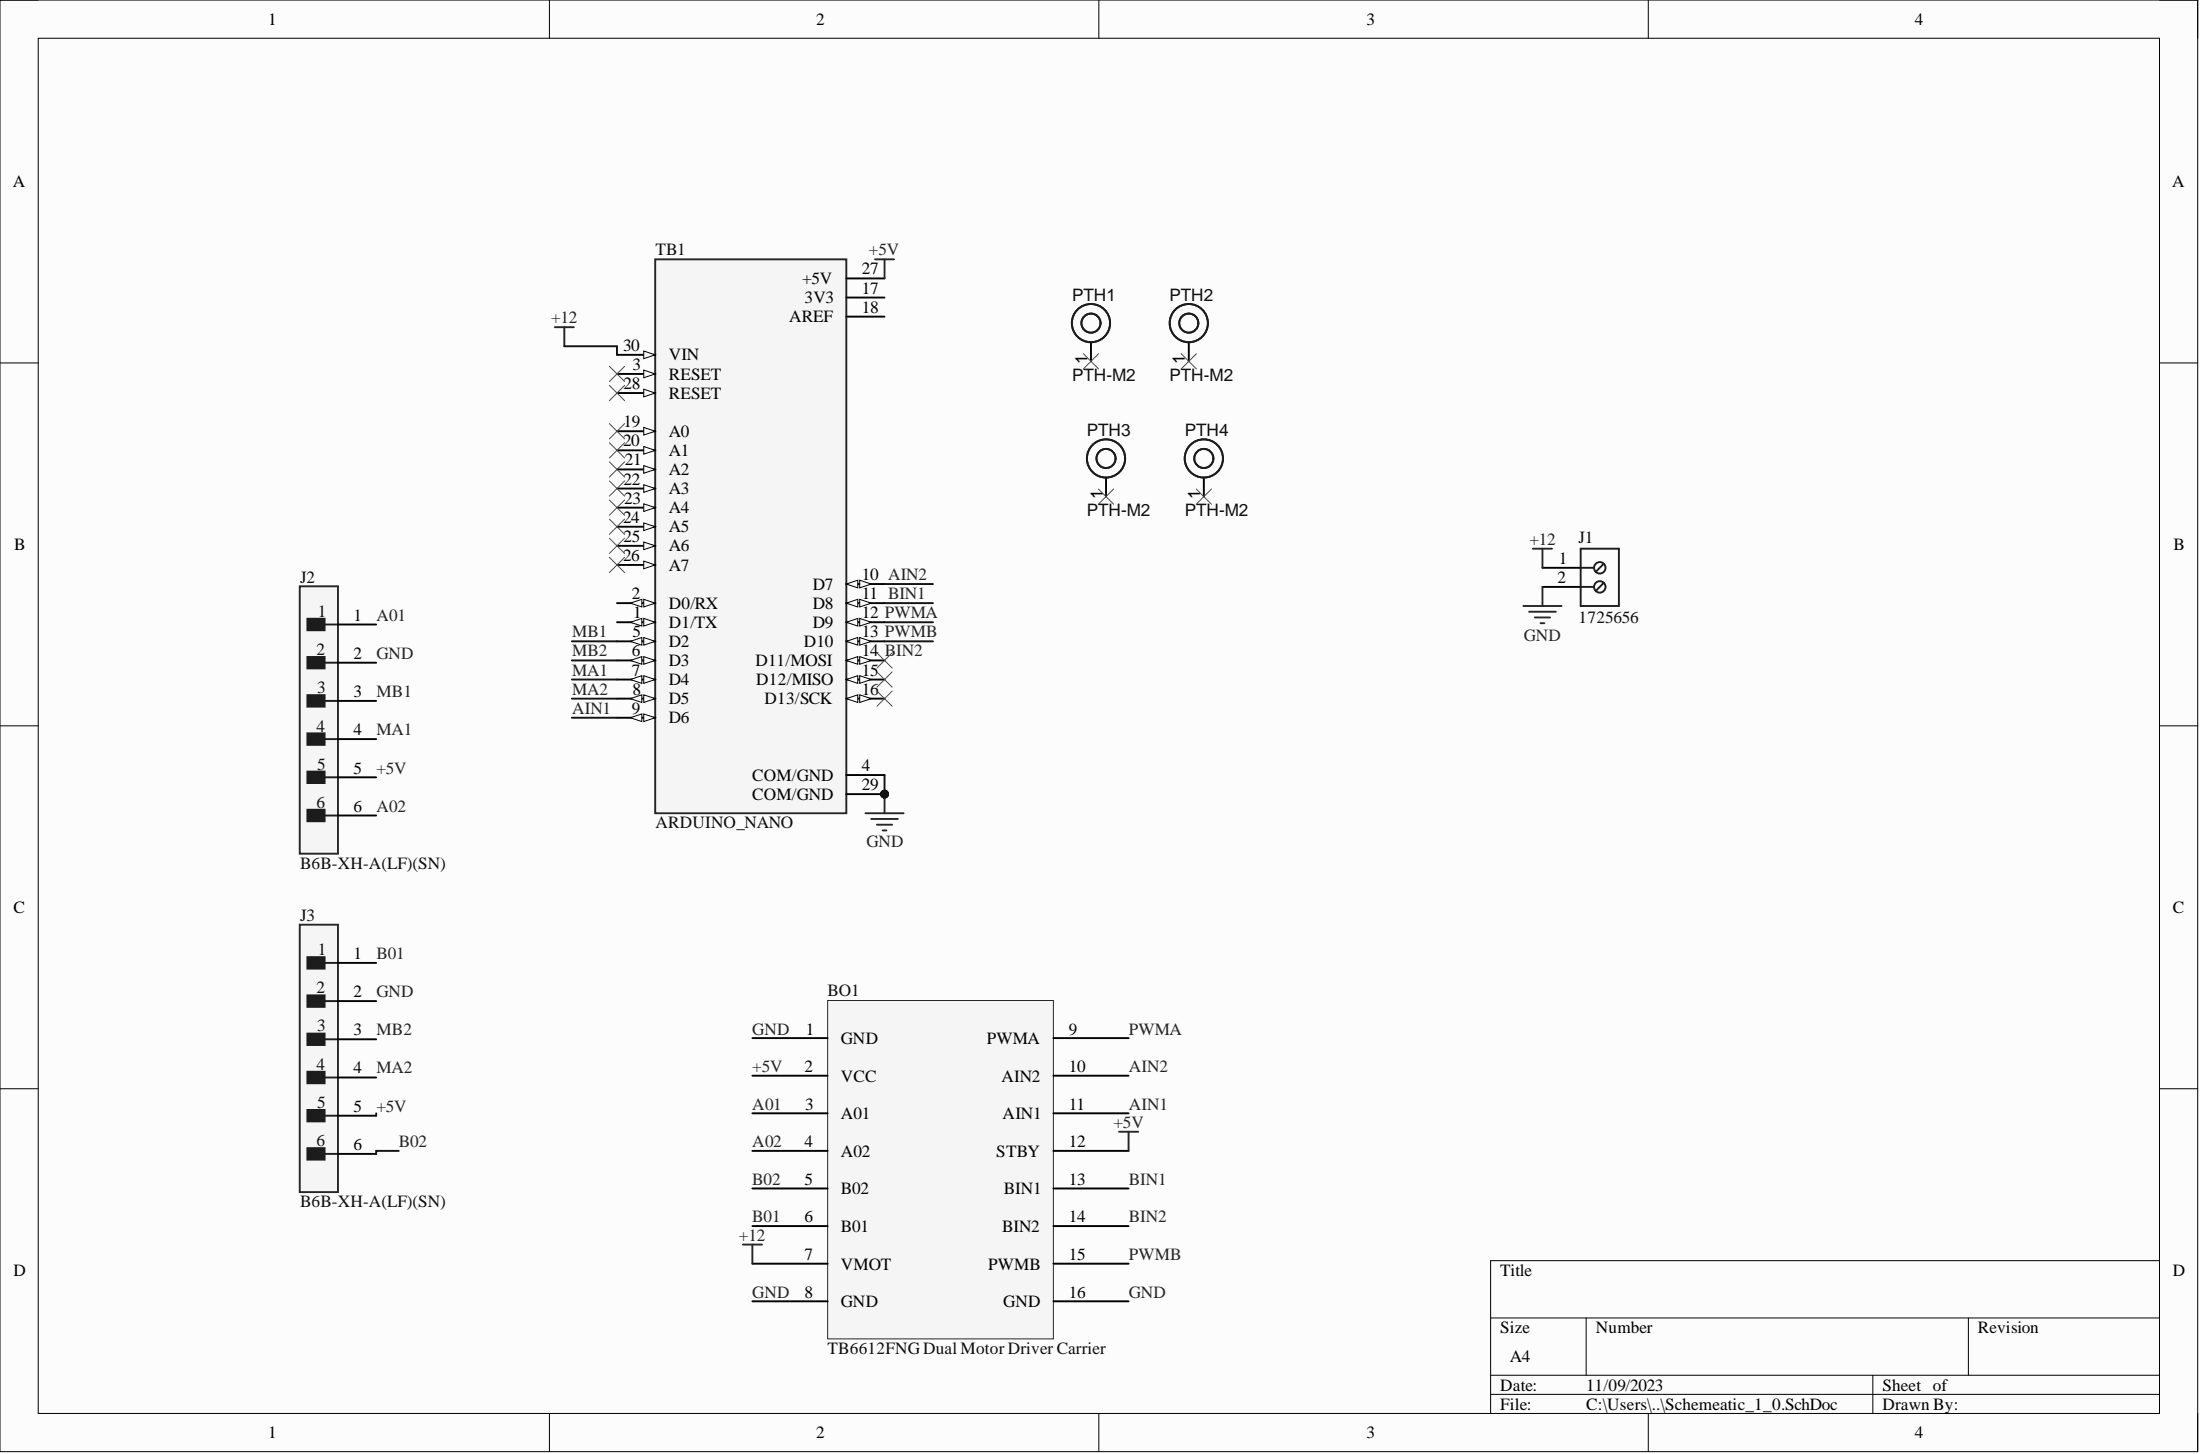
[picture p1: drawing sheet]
<svg xmlns="http://www.w3.org/2000/svg" width="292mm" height="193mm" viewBox="0 0 292 193" stroke-linecap="round" stroke-linejoin="round" font-family="sans-serif">
<path d="M0 0h291.8v192.7h-291.8z" fill-rule="evenodd" fill="#fcfcfc"/>
<path d="M0 0h291.8v192.7h-291.8z" fill="none" stroke="#000" stroke-width=".13"/>
<path d="M5.1 5.1h281.6v182.5h-281.6z" fill-rule="evenodd" fill="#fcfcfc"/>
<g fill="none" stroke="#000" stroke-width=".13">
<path d="M0 0h5.1M5.1 5.1h281.6v182.5h-281.6zM72.9 0v5.1M145.9 0v5.1M218.8 0v5.1M286.7 0h5.1v5.1M0 48.2h5.1M286.7 48.2h5.1M0 96.3h5.1M286.7 96.3h5.1M0 144.5h5.1M286.7 144.5h5.1"/>
<path d="M197.9 174.9h88.8M210.6 174.9v7.6M261.3 174.9v7.6M286.7 167.3h-88.8v20.3M72.9 187.6v5.1M145.9 187.6v5.1M197.9 182.5h88.8M197.9 185.1h88.8M218.8 187.6v5.1M248.7 182.5v5.1M291.8 187.6v5.1"/>
</g>
<circle cx="117.4" cy="105.4" r=".51" fill="#0e0e0e"/>
<circle cx="117.4" cy="105.4" r=".51" fill="none" stroke="#0e0e0e" stroke-width=".13"/>
<path d="M87 34.4h25.4v73.5h-25.4z" fill-rule="evenodd" fill="#f5f5f5"/>
<path d="M87 34.4h25.4v73.5h-25.4z" fill="none" stroke="#262626" stroke-width=".25"/>
<path d="M81.9 47.1h5.1" fill="none" stroke="#000" stroke-width=".25"/>
<path d="M85.5 46.6l1.5 .5-1.5 .5z" fill="#fbfbfb"/>
<path d="M85.5 46.6l1.5 .5-1.5 .5z" fill="none" stroke="#000" stroke-width=".13"/>
<path d="M81.9 49.6h5.1" fill="none" stroke="#000" stroke-width=".25"/>
<path d="M85.5 49.1l1.5 .5-1.5 .5z" fill="#fbfbfb"/>
<path d="M85.5 49.1l1.5 .5-1.5 .5z" fill="none" stroke="#000" stroke-width=".13"/>
<path d="M81.9 52.2h5.1" fill="none" stroke="#000" stroke-width=".25"/>
<path d="M85.5 51.7l1.5 .5-1.5 .5z" fill="#fbfbfb"/>
<path d="M85.5 51.7l1.5 .5-1.5 .5z" fill="none" stroke="#000" stroke-width=".13"/>
<path d="M81.9 57.2h5.1" fill="none" stroke="#000" stroke-width=".25"/>
<path d="M85.5 56.7l1.5 .5-1.5 .5z" fill="#fbfbfb"/>
<path d="M85.5 56.7l1.5 .5-1.5 .5z" fill="none" stroke="#000" stroke-width=".13"/>
<path d="M81.9 59.8h5.1" fill="none" stroke="#000" stroke-width=".25"/>
<path d="M85.5 59.3l1.5 .5-1.5 .5z" fill="#fbfbfb"/>
<path d="M85.5 59.3l1.5 .5-1.5 .5z" fill="none" stroke="#000" stroke-width=".13"/>
<path d="M81.9 62.3h5.1" fill="none" stroke="#000" stroke-width=".25"/>
<path d="M85.5 61.8l1.5 .5-1.5 .5z" fill="#fbfbfb"/>
<path d="M85.5 61.8l1.5 .5-1.5 .5z" fill="none" stroke="#000" stroke-width=".13"/>
<path d="M81.9 64.8h5.1" fill="none" stroke="#000" stroke-width=".25"/>
<path d="M85.5 64.3l1.5 .5-1.5 .5z" fill="#fbfbfb"/>
<path d="M85.5 64.3l1.5 .5-1.5 .5z" fill="none" stroke="#000" stroke-width=".13"/>
<path d="M81.9 67.4h5.1" fill="none" stroke="#000" stroke-width=".25"/>
<path d="M85.5 66.9l1.5 .5-1.5 .5z" fill="#fbfbfb"/>
<path d="M85.5 66.9l1.5 .5-1.5 .5z" fill="none" stroke="#000" stroke-width=".13"/>
<path d="M81.9 69.9h5.1" fill="none" stroke="#000" stroke-width=".25"/>
<path d="M85.5 69.4l1.5 .5-1.5 .5z" fill="#fbfbfb"/>
<path d="M85.5 69.4l1.5 .5-1.5 .5z" fill="none" stroke="#000" stroke-width=".13"/>
<path d="M81.9 72.4h5.1" fill="none" stroke="#000" stroke-width=".25"/>
<path d="M85.5 71.9l1.5 .5-1.5 .5z" fill="#fbfbfb"/>
<path d="M85.5 71.9l1.5 .5-1.5 .5z" fill="none" stroke="#000" stroke-width=".13"/>
<path d="M81.9 75h5.1" fill="none" stroke="#000" stroke-width=".25"/>
<path d="M85.5 74.5l1.5 .5-1.5 .5z" fill="#fbfbfb"/>
<path d="M85.5 74.5l1.5 .5-1.5 .5z" fill="none" stroke="#000" stroke-width=".13"/>
<path d="M81.9 80h5.1" fill="none" stroke="#000" stroke-width=".25"/>
<path d="M85.5 79.5l1.5 .5-1.5 .6z" fill="#fbfbfb"/>
<path d="M85.5 79.5l1.5 .5-1.5 .6z" fill="none" stroke="#000" stroke-width=".13"/>
<path d="M83.7 80l1.5-.5v1.1z" fill="#fbfbfb"/>
<path d="M83.7 80l1.5-.5v1.1z" fill="none" stroke="#000" stroke-width=".13"/>
<path d="M81.9 82.6h5.1" fill="none" stroke="#000" stroke-width=".25"/>
<path d="M85.5 82.1l1.5 .5-1.5 .5z" fill="#fbfbfb"/>
<path d="M85.5 82.1l1.5 .5-1.5 .5z" fill="none" stroke="#000" stroke-width=".13"/>
<path d="M83.7 82.6l1.5-.5v1z" fill="#fbfbfb"/>
<path d="M83.7 82.6l1.5-.5v1z" fill="none" stroke="#000" stroke-width=".13"/>
<path d="M81.9 85.1h5.1" fill="none" stroke="#000" stroke-width=".25"/>
<path d="M85.5 84.6l1.5 .5-1.5 .5z" fill="#fbfbfb"/>
<path d="M85.5 84.6l1.5 .5-1.5 .5z" fill="none" stroke="#000" stroke-width=".13"/>
<path d="M83.7 85.1l1.5-.5v1z" fill="#fbfbfb"/>
<path d="M83.7 85.1l1.5-.5v1z" fill="none" stroke="#000" stroke-width=".13"/>
<path d="M81.9 87.7h5.1" fill="none" stroke="#000" stroke-width=".25"/>
<path d="M85.5 87.1l1.5 .6-1.5 .5z" fill="#fbfbfb"/>
<path d="M85.5 87.1l1.5 .6-1.5 .5z" fill="none" stroke="#000" stroke-width=".13"/>
<path d="M83.7 87.7l1.5-.6v1.1z" fill="#fbfbfb"/>
<path d="M83.7 87.7l1.5-.6v1.1z" fill="none" stroke="#000" stroke-width=".13"/>
<path d="M81.9 90.2h5.1" fill="none" stroke="#000" stroke-width=".25"/>
<path d="M85.5 89.7l1.5 .5-1.5 .5z" fill="#fbfbfb"/>
<path d="M85.5 89.7l1.5 .5-1.5 .5z" fill="none" stroke="#000" stroke-width=".13"/>
<path d="M83.7 90.2l1.5-.5v1z" fill="#fbfbfb"/>
<path d="M83.7 90.2l1.5-.5v1z" fill="none" stroke="#000" stroke-width=".13"/>
<path d="M81.9 92.7h5.1" fill="none" stroke="#000" stroke-width=".25"/>
<path d="M85.5 92.2l1.5 .5-1.5 .5z" fill="#fbfbfb"/>
<path d="M85.5 92.2l1.5 .5-1.5 .5z" fill="none" stroke="#000" stroke-width=".13"/>
<path d="M83.7 92.7l1.5-.5v1z" fill="#fbfbfb"/>
<path d="M83.7 92.7l1.5-.5v1z" fill="none" stroke="#000" stroke-width=".13"/>
<path d="M81.9 95.3h5.1" fill="none" stroke="#000" stroke-width=".25"/>
<path d="M85.5 94.7l1.5 .6-1.5 .5z" fill="#fbfbfb"/>
<path d="M85.5 94.7l1.5 .6-1.5 .5z" fill="none" stroke="#000" stroke-width=".13"/>
<path d="M83.7 95.3l1.5-.6v1.1z" fill="#fbfbfb"/>
<path d="M83.7 95.3l1.5-.6v1.1z" fill="none" stroke="#000" stroke-width=".13"/>
<path d="M112.4 37h5M112.4 39.5h5M112.4 42h5M112.4 77.5h5" fill="none" stroke="#000" stroke-width=".25"/>
<path d="M112.4 77.5l1.5-.5v1z" fill="#fbfbfb"/>
<path d="M112.4 77.5l1.5-.5v1z" fill="none" stroke="#000" stroke-width=".13"/>
<path d="M114.1 77l1.6 .5-1.6 .5z" fill="#fbfbfb"/>
<path d="M114.1 77l1.6 .5-1.6 .5z" fill="none" stroke="#000" stroke-width=".13"/>
<path d="M112.4 80h5" fill="none" stroke="#000" stroke-width=".25"/>
<path d="M112.4 80l1.5-.5v1.1z" fill="#fbfbfb"/>
<path d="M112.4 80l1.5-.5v1.1z" fill="none" stroke="#000" stroke-width=".13"/>
<path d="M114.1 79.5l1.6 .5-1.6 .6z" fill="#fbfbfb"/>
<path d="M114.1 79.5l1.6 .5-1.6 .6z" fill="none" stroke="#000" stroke-width=".13"/>
<path d="M112.4 82.6h5" fill="none" stroke="#000" stroke-width=".25"/>
<path d="M112.4 82.6l1.5-.5v1z" fill="#fbfbfb"/>
<path d="M112.4 82.6l1.5-.5v1z" fill="none" stroke="#000" stroke-width=".13"/>
<path d="M114.1 82.1l1.6 .5-1.6 .5z" fill="#fbfbfb"/>
<path d="M114.1 82.1l1.6 .5-1.6 .5z" fill="none" stroke="#000" stroke-width=".13"/>
<path d="M112.4 85.1h5" fill="none" stroke="#000" stroke-width=".25"/>
<path d="M112.4 85.1l1.5-.5v1z" fill="#fbfbfb"/>
<path d="M112.4 85.1l1.5-.5v1z" fill="none" stroke="#000" stroke-width=".13"/>
<path d="M114.1 84.6l1.6 .5-1.6 .5z" fill="#fbfbfb"/>
<path d="M114.1 84.6l1.6 .5-1.6 .5z" fill="none" stroke="#000" stroke-width=".13"/>
<path d="M112.4 87.7h5" fill="none" stroke="#000" stroke-width=".25"/>
<path d="M112.4 87.7l1.5-.6v1.1z" fill="#fbfbfb"/>
<path d="M112.4 87.7l1.5-.6v1.1z" fill="none" stroke="#000" stroke-width=".13"/>
<path d="M114.1 87.1l1.6 .6-1.6 .5z" fill="#fbfbfb"/>
<path d="M114.1 87.1l1.6 .6-1.6 .5z" fill="none" stroke="#000" stroke-width=".13"/>
<path d="M112.4 90.2h5" fill="none" stroke="#000" stroke-width=".25"/>
<path d="M112.4 90.2l1.5-.5v1z" fill="#fbfbfb"/>
<path d="M112.4 90.2l1.5-.5v1z" fill="none" stroke="#000" stroke-width=".13"/>
<path d="M114.1 89.7l1.6 .5-1.6 .5z" fill="#fbfbfb"/>
<path d="M114.1 89.7l1.6 .5-1.6 .5z" fill="none" stroke="#000" stroke-width=".13"/>
<path d="M112.4 92.7h5" fill="none" stroke="#000" stroke-width=".25"/>
<path d="M112.4 92.7l1.5-.5v1z" fill="#fbfbfb"/>
<path d="M112.4 92.7l1.5-.5v1z" fill="none" stroke="#000" stroke-width=".13"/>
<path d="M114.1 92.2l1.6 .5-1.6 .5z" fill="#fbfbfb"/>
<path d="M114.1 92.2l1.6 .5-1.6 .5z" fill="none" stroke="#000" stroke-width=".13"/>
<path d="M112.4 102.9h5M112.4 105.4h5" fill="none" stroke="#000" stroke-width=".25"/>
<circle cx="117.4" cy="105.4" r=".51" fill="#0e0e0e"/>
<circle cx="117.4" cy="105.4" r=".51" fill="none" stroke="#0e0e0e" stroke-width=".13"/>
<path d="M39.8 77.8h5.1v35.5h-5.1z" fill-rule="evenodd" fill="#f5f5f5"/>
<path d="M39.8 77.8h5.1v35.5h-5.1z" fill="none" stroke="#262626" stroke-width=".25"/>
<path d="M40.8 82.1h2.3v1.5h-2.3z" fill-rule="evenodd" fill="#1c1c1c"/>
<path d="M40.8 82.1h2.3v1.5h-2.3zM43.1 82.9h1.8" fill="none" stroke="#1c1c1c" stroke-width=".25"/>
<path d="M40.8 87.2h2.3v1.5h-2.3z" fill-rule="evenodd" fill="#1c1c1c"/>
<path d="M40.8 87.2h2.3v1.5h-2.3zM43.1 88h1.8" fill="none" stroke="#1c1c1c" stroke-width=".25"/>
<path d="M40.8 92.3h2.3v1.5h-2.3z" fill-rule="evenodd" fill="#1c1c1c"/>
<path d="M40.8 92.3h2.3v1.5h-2.3zM43.1 93h1.8" fill="none" stroke="#1c1c1c" stroke-width=".25"/>
<path d="M40.8 97.3h2.3v1.6h-2.3z" fill-rule="evenodd" fill="#1c1c1c"/>
<path d="M40.8 97.3h2.3v1.6h-2.3zM43.1 98.1h1.8" fill="none" stroke="#1c1c1c" stroke-width=".25"/>
<path d="M40.8 102.4h2.3v1.5h-2.3z" fill-rule="evenodd" fill="#1c1c1c"/>
<path d="M40.8 102.4h2.3v1.5h-2.3zM43.1 103.2h1.8" fill="none" stroke="#1c1c1c" stroke-width=".25"/>
<path d="M40.8 107.5h2.3v1.5h-2.3z" fill-rule="evenodd" fill="#1c1c1c"/>
<path d="M40.8 107.5h2.3v1.5h-2.3zM43.1 108.2h1.8" fill="none" stroke="#1c1c1c" stroke-width=".25"/>
<path d="M44.9 82.9h5M44.9 88h5M44.9 93h5M44.9 98.1h5M44.9 103.2h5M44.9 108.2h5" fill="none" stroke="#000" stroke-width=".25"/>
<path d="M39.8 122.7h5.1v35.5h-5.1z" fill-rule="evenodd" fill="#f5f5f5"/>
<path d="M39.8 122.7h5.1v35.5h-5.1z" fill="none" stroke="#262626" stroke-width=".25"/>
<path d="M40.8 127h2.3v1.6h-2.3z" fill-rule="evenodd" fill="#1c1c1c"/>
<path d="M40.8 127h2.3v1.6h-2.3zM43.1 127.8h1.8" fill="none" stroke="#1c1c1c" stroke-width=".25"/>
<path d="M40.8 132.1h2.3v1.5h-2.3z" fill-rule="evenodd" fill="#1c1c1c"/>
<path d="M40.8 132.1h2.3v1.5h-2.3zM43.1 132.9h1.8" fill="none" stroke="#1c1c1c" stroke-width=".25"/>
<path d="M40.8 137.2h2.3v1.5h-2.3z" fill-rule="evenodd" fill="#1c1c1c"/>
<path d="M40.8 137.2h2.3v1.5h-2.3zM43.1 137.9h1.8" fill="none" stroke="#1c1c1c" stroke-width=".25"/>
<path d="M40.8 142.2h2.3v1.6h-2.3z" fill-rule="evenodd" fill="#1c1c1c"/>
<path d="M40.8 142.2h2.3v1.6h-2.3zM43.1 143h1.8" fill="none" stroke="#1c1c1c" stroke-width=".25"/>
<path d="M40.8 147.3h2.3v1.5h-2.3z" fill-rule="evenodd" fill="#1c1c1c"/>
<path d="M40.8 147.3h2.3v1.5h-2.3zM43.1 148.1h1.8" fill="none" stroke="#1c1c1c" stroke-width=".25"/>
<path d="M40.8 152.4h2.3v1.5h-2.3z" fill-rule="evenodd" fill="#1c1c1c"/>
<path d="M40.8 152.4h2.3v1.5h-2.3zM43.1 153.1h1.8" fill="none" stroke="#1c1c1c" stroke-width=".25"/>
<path d="M204.8 75.4h5.1M204.8 77.9h5.1M44.9 127.8h5M44.9 132.9h5M44.9 137.9h5M44.9 143h5M44.9 148.1h5M44.9 153.1h5" fill="none" stroke="#000" stroke-width=".25"/>
<circle cx="212.4" cy="75.4" r=".76" fill="#fefefe"/>
<g fill="none" stroke="#1c1c1c" stroke-width=".25">
<path d="M212.9 74.8l-1 1.1"/>
<circle cx="212.4" cy="75.4" r=".76"/>
</g>
<circle cx="212.4" cy="77.9" r=".76" fill="#fefefe"/>
<g fill="none" stroke="#1c1c1c" stroke-width=".25">
<path d="M209.9 75.4h1.7M209.9 77.9h1.7M209.9 72.8h5v7.6h-5zM212.9 77.4l-1 1"/>
<circle cx="212.4" cy="77.9" r=".76"/>
</g>
<path d="M203.5 72.8h2.6M204.8 72.8v2.6M204.8 77.9v2.5M202.3 80.4h5M203 81.2h3.6M203.8 81.9h2M204.5 82.7h.5" fill="none" stroke="#262626" stroke-width=".25"/>
<path d="M109.9 132.8h30v44.9h-30z" fill-rule="evenodd" fill="#f5f5f5"/>
<path d="M109.9 132.8h30v44.9h-30z" fill="none" stroke="#262626" stroke-width=".13"/>
<g fill="none" stroke="#000" stroke-width=".25">
<path d="M99.9 137.8h10M139.9 137.8h9.9M99.9 142.8h10M99.9 147.8h10M99.9 152.7h10M99.9 157.7h10M139.9 142.8h9.9M139.9 147.8h9.9M139.9 152.7h9.9M139.9 157.7h9.9M99.9 162.7h10M99.9 167.7h10"/>
<path d="M99.9 172.7h10M139.9 162.7h9.9M139.9 167.7h9.9M139.9 172.7h10"/>
</g>
<g fill="none" stroke="#262626" stroke-width=".25">
<path d="M116.2 34.4h2.5M117.4 34.4v2.6M73.7 43.4h2.5M74.9 43.4v2.6M114.9 107.9h5.1M115.7 108.7h3.5M116.4 109.5h2.1M117.2 110.2h.5M117.4 105.4v2.5M148.6 150.2h2.5M149.8 150.2v2.5M98.6 165.2h2.6"/>
<path d="M99.9 165.2v2.5"/>
</g>
<circle cx="117.4" cy="105.4" r=".51" fill="#0e0e0e"/>
<circle cx="117.4" cy="105.4" r=".51" fill="none" stroke="#0e0e0e" stroke-width=".13"/>
<g fill="none" stroke="#0e0e0e" stroke-width=".25">
<path d="M74.9 46h7v1.1M117.4 77.5h6.5M75.9 85.1h6M75.9 87.7h6M75.9 90.2h6M75.9 92.7h6M75.9 95.3h6M117.4 85.1h6.5M117.4 80h6.5M117.4 82.6h6.5M117.4 102.9v2.5M149.8 137.8h.1"/>
<path d="M49.9 147.8v.3M52.9 152.7h-3v.4M149.8 142.8h.1M149.8 167.7h.1M149.9 172.7h.1"/>
</g>
<g fill="none" stroke="#4c4c4c" stroke-width=".13">
<path d="M80.9 48.6l2 2M80.9 51.1l2 2.1M80.9 56.2l2 2M80.9 58.8l2 2M82.9 48.6l-2 2M82.9 51.1l-2 2.1M82.9 56.2l-2 2M82.9 58.8l-2 2M80.9 61.3l2 2M80.9 63.8l2 2.1M80.9 66.4l2 2M80.9 68.9l2 2"/>
<path d="M80.9 71.4l2 2.1M80.9 74l2 2M82.9 61.3l-2 2M82.9 63.8l-2 2.1M82.9 66.4l-2 2M82.9 68.9l-2 2M82.9 71.4l-2 2.1M82.9 74l-2 2M116.4 86.6l2.1 2.1M116.4 89.2l2.1 2M116.4 91.7l2.1 2M118.5 86.6l-2.1 2.1"/>
<path d="M118.5 89.2l-2.1 2M118.5 91.7l-2.1 2"/>
</g>
<circle cx="117.4" cy="105.4" r=".51" fill="#0e0e0e"/>
<circle cx="117.4" cy="105.4" r=".51" fill="none" stroke="#0e0e0e" stroke-width=".13"/>
<path d="M144.9 45.4v2.6M157.8 45.4v2.6M146.8 63.4v2.5M159.8 63.4v2.5" fill="none" stroke="#000" stroke-width=".25"/>
<g fill="none" stroke="#1c1c1c" stroke-width=".25">
<circle cx="144.9" cy="42.9" r="2.54"/>
<circle cx="144.9" cy="42.9" r="1.27"/>
<circle cx="157.8" cy="42.9" r="1.27"/>
<circle cx="157.8" cy="42.9" r="2.54"/>
<circle cx="146.8" cy="60.8" r="2.54"/>
<circle cx="146.8" cy="60.8" r="1.27"/>
<circle cx="146.9" cy="60.8" r="2.54"/>
<circle cx="159.8" cy="60.8" r="1.27"/>
<circle cx="159.8" cy="60.8" r="2.54"/>
</g>
<path d="M143.8 46.9l2.1 2.1M145.9 46.9l-2.1 2.1M156.8 46.9l2.1 2.1M158.9 46.9l-2.1 2.1M145.8 64.9l2.1 2M147.9 64.9l-2.1 2M158.8 64.9l2.1 2M160.9 64.9l-2.1 2" fill="none" stroke="#4c4c4c" stroke-width=".13"/>
<g font-size="2.3">
<text x="35.6" y="3.3">1</text>
<text x="108.3" y="3.3">2</text>
<text x="181.4" y="3.3">3</text>
<text x="254.2" y="3.3">4</text>
<text x="1.7" y="24.8">A</text>
<text x="288.4" y="24.8">A</text>
<text x="106.5" y="37.7">+5V</text>
<text x="106.8" y="40.2">3V3</text>
<text x="114.4" y="36.4">27</text>
<text x="114.4" y="39">17</text>
<text x="114.4" y="41.5">18</text>
<text x="82.7" y="46.6">30</text>
<text x="88.8" y="47.8">VIN</text>
<text x="104.8" y="42.8">AREF</text>
<text x="82.8" y="51.6">28</text>
<text x="84" y="49.1">3</text>
<text x="88.8" y="50.4">RESET</text>
<text x="88.8" y="52.9">RESET</text>
<text x="144.4" y="48.3" transform="rotate(-90 144.4 48.3)">1</text>
<text x="157.3" y="48.3" transform="rotate(-90 157.3 48.3)">1</text>
<text x="82.7" y="59.2">20</text>
<text x="82.8" y="56.7">19</text>
<text x="88.8" y="58">A0</text>
<text x="82.8" y="64.3">22</text>
<text x="83" y="61.8">21</text>
<text x="88.8" y="60.5">A1</text>
<text x="88.8" y="63">A2</text>
<text x="88.8" y="65.6">A3</text>
<text x="82.7" y="69.4">24</text>
<text x="82.8" y="71.9">25</text>
<text x="82.9" y="66.8">23</text>
<text x="88.8" y="68.1">A4</text>
<text x="88.8" y="70.6">A5</text>
<text x="146.4" y="66.3" transform="rotate(-90 146.4 66.3)">1</text>
<text x="159.3" y="66.3" transform="rotate(-90 159.3 66.3)">1</text>
<text x="1.9" y="73">B</text>
<text x="82.7" y="74.4">26</text>
<text x="88.8" y="73.2">A6</text>
<text x="88.8" y="75.7">A7</text>
<text x="114.4" y="77">10 AIN2</text>
<text x="206.8" y="77.4">2</text>
<text x="207" y="74.9">1</text>
<text x="288.6" y="73">B</text>
<text x="46.9" y="82.4">1</text>
<text x="83.9" y="79.5">2</text>
<text x="84.1" y="82.1">1</text>
<text x="88.8" y="80.8">D0/RX</text>
<text x="88.8" y="83.3">D1/TX</text>
<text x="107.9" y="78.3">D7</text>
<text x="107.9" y="80.8">D8</text>
<text x="107.9" y="83.3">D9</text>
<text x="114.4" y="79.5">11 BIN1</text>
<text x="114.4" y="82.1">12 PWMA</text>
<text x="46.9" y="87.5">2</text>
<text x="83.9" y="87.1">6</text>
<text x="83.9" y="89.7">7</text>
<text x="84" y="84.6">5</text>
<text x="88.8" y="85.9">D2</text>
<text x="88.8" y="88.4">D3</text>
<text x="100.3" y="88.4">D11/MOSI</text>
<text x="106.7" y="85.9">D10</text>
<text x="114.4" y="84.6">13 PWMB</text>
<text x="114.4" y="87.1">14 BIN2</text>
<text x="114.4" y="89.7">15</text>
<text x="46.9" y="92.5">3</text>
<text x="83.9" y="94.7">9</text>
<text x="84" y="92.2">8</text>
<text x="88.8" y="90.9">D4</text>
<text x="88.8" y="93.5">D5</text>
<text x="88.8" y="96">D6</text>
<text x="100.4" y="90.9">D12/MISO</text>
<text x="101.5" y="93.5">D13/SCK</text>
<text x="114.4" y="92.2">16</text>
<text x="46.9" y="97.6">4</text>
<text x="46.9" y="102.7">5</text>
<text x="46.9" y="107.7">6</text>
<text x="99.9" y="103.6">COM/GND</text>
<text x="99.9" y="106.1">COM/GND</text>
<text x="114.4" y="102.3">4</text>
<text x="114.4" y="104.9">29</text>
<text x="1.8" y="121.2">C</text>
<text x="288.5" y="121.2">C</text>
<text x="46.9" y="127.3">1</text>
<text x="46.9" y="132.3">2</text>
<text x="46.9" y="137.4">3</text>
<text x="107" y="137.3">1</text>
<text x="141.9" y="137.3">9</text>
<text x="46.9" y="142.5">4</text>
<text x="106.8" y="142.3">2</text>
<text x="111.6" y="138.6">GND</text>
<text x="111.6" y="143.6">VCC</text>
<text x="131" y="138.6">PWMA</text>
<text x="133" y="143.6">AIN2</text>
<text x="141.9" y="142.3">10</text>
<text x="46.9" y="147.5">5</text>
<text x="106.9" y="147.3">3</text>
<text x="111.6" y="148.6">A01</text>
<text x="133.1" y="148.6">AIN1</text>
<text x="141.9" y="147.3">11</text>
<text x="46.9" y="152.6">6</text>
<text x="106.8" y="152.3">4</text>
<text x="111.6" y="153.5">A02</text>
<text x="132.3" y="153.5">STBY</text>
<text x="141.9" y="152.3">12</text>
<text x="106.8" y="157.3">5</text>
<text x="111.6" y="158.5">B02</text>
<text x="133.3" y="158.5">BIN1</text>
<text x="141.9" y="157.3">13</text>
<text x="106.8" y="162.2">6</text>
<text x="106.8" y="167.2">7</text>
<text x="111.6" y="163.5">B01</text>
<text x="133" y="163.5">BIN2</text>
<text x="141.9" y="162.2">14</text>
<text x="141.9" y="167.2">15</text>
<text x="1.8" y="169.3">D</text>
<text x="106.8" y="172.2">8</text>
<text x="111.6" y="168.5">VMOT</text>
<text x="111.6" y="173.5">GND</text>
<text x="131.2" y="168.5">PWMB</text>
<text x="133.2" y="173.5">GND</text>
<text x="141.9" y="172.2">16</text>
<text x="199.2" y="169.3">Title</text>
<text x="288.5" y="169.3">D</text>
<text x="199.2" y="176.9">Size</text>
<text x="211.9" y="176.9">Number</text>
<text x="262.6" y="176.9">Revision</text>
<text x="199.2" y="184.5">Date:</text>
<text x="200.5" y="180.7">A4</text>
<text x="210.6" y="184.5">11/09/2023</text>
<text x="249.9" y="184.5">Sheet of</text>
<text x="35.6" y="190.9">1</text>
<text x="108.3" y="190.9">2</text>
<text x="181.4" y="190.9">3</text>
<text x="199.2" y="187.1">File:</text>
<text x="210.6" y="187.1">C:\Users\..\Schemeatic_1_0.SchDoc</text>
<text x="249.9" y="187.1">Drawn By:</text>
<text x="254.2" y="190.9">4</text>
</g>
<g font-size="2.3" fill="#0e0e0e">
<text x="87" y="33.9">TB1</text>
<text x="142.3" y="39.9">PTH1</text>
<text x="155.3" y="39.9">PTH2</text>
<text x="142.3" y="50.5">PTH-M2</text>
<text x="155.3" y="50.5">PTH-M2</text>
<text x="144.3" y="57.8">PTH3</text>
<text x="157.3" y="57.8">PTH4</text>
<text x="144.3" y="68.4">PTH-M2</text>
<text x="157.3" y="68.4">PTH-M2</text>
<text x="39.8" y="77.3">J2</text>
<text x="209.6" y="72.1">J1</text>
<text x="42.2" y="81.9">1</text>
<text x="209.6" y="82.7">1725656</text>
<text x="42" y="87">2</text>
<text x="42.1" y="92">3</text>
<text x="42" y="97.1">4</text>
<text x="42" y="107.2">6</text>
<text x="42.1" y="102.2">5</text>
<text x="87" y="109.9">ARDUINO_NANO</text>
<text x="39.8" y="115.3">B6B-XH-A(LF)(SN)</text>
<text x="39.8" y="122.2">J3</text>
<text x="42" y="131.8">2</text>
<text x="42.2" y="126.8">1</text>
<text x="42.1" y="136.9">3</text>
<text x="109.9" y="132.2">BO1</text>
<text x="42" y="142">4</text>
<text x="42.1" y="147">5</text>
<text x="42" y="152.1">6</text>
<text x="39.8" y="160.2">B6B-XH-A(LF)(SN)</text>
<text x="109.9" y="179.7">TB6612FNGDual Motor Driver Carrier</text>
</g>
<g font-size="2.3" fill="#262626">
<text x="115.4" y="33.9">+5V</text>
<text x="73.2" y="42.9">+12</text>
<text x="203.1" y="72.3">+12</text>
<text x="50" y="82.4">A01</text>
<text x="50" y="87.5">GND</text>
<text x="76" y="84.6">MB1</text>
<text x="76" y="89.7">MA1</text>
<text x="76" y="87.1">MB2</text>
<text x="202.3" y="85">GND</text>
<text x="50" y="92.5">MB1</text>
<text x="76" y="92.2">MA2</text>
<text x="76" y="94.7">AIN1</text>
<text x="50" y="97.6">MA1</text>
<text x="50" y="102.7">+5V</text>
<text x="50" y="107.7">A02</text>
<text x="115" y="112.5">GND</text>
<text x="50" y="127.3">B01</text>
<text x="50" y="132.3">GND</text>
<text x="50" y="137.4">MB2</text>
<text x="99.9" y="137.3">GND</text>
<text x="149.9" y="137.3">PWMA</text>
<text x="50" y="142.5">MA2</text>
<text x="99.9" y="142.3">+5V</text>
<text x="149.9" y="142.3">AIN2</text>
<text x="50" y="147.5">+5V</text>
<text x="99.9" y="147.3">A01</text>
<text x="147.8" y="149.7">+5V</text>
<text x="149.9" y="147.3">AIN1</text>
<text x="52.9" y="152.3">B02</text>
<text x="99.9" y="152.3">A02</text>
<text x="99.9" y="157.3">B02</text>
<text x="149.9" y="157.3">BIN1</text>
<text x="98.1" y="164.7">+12</text>
<text x="99.9" y="162.2">B01</text>
<text x="149.9" y="167.2">PWMB</text>
<text x="149.9" y="162.2">BIN2</text>
<text x="99.9" y="172.2">GND</text>
<text x="149.9" y="172.2">GND</text>
</g>
</svg>
